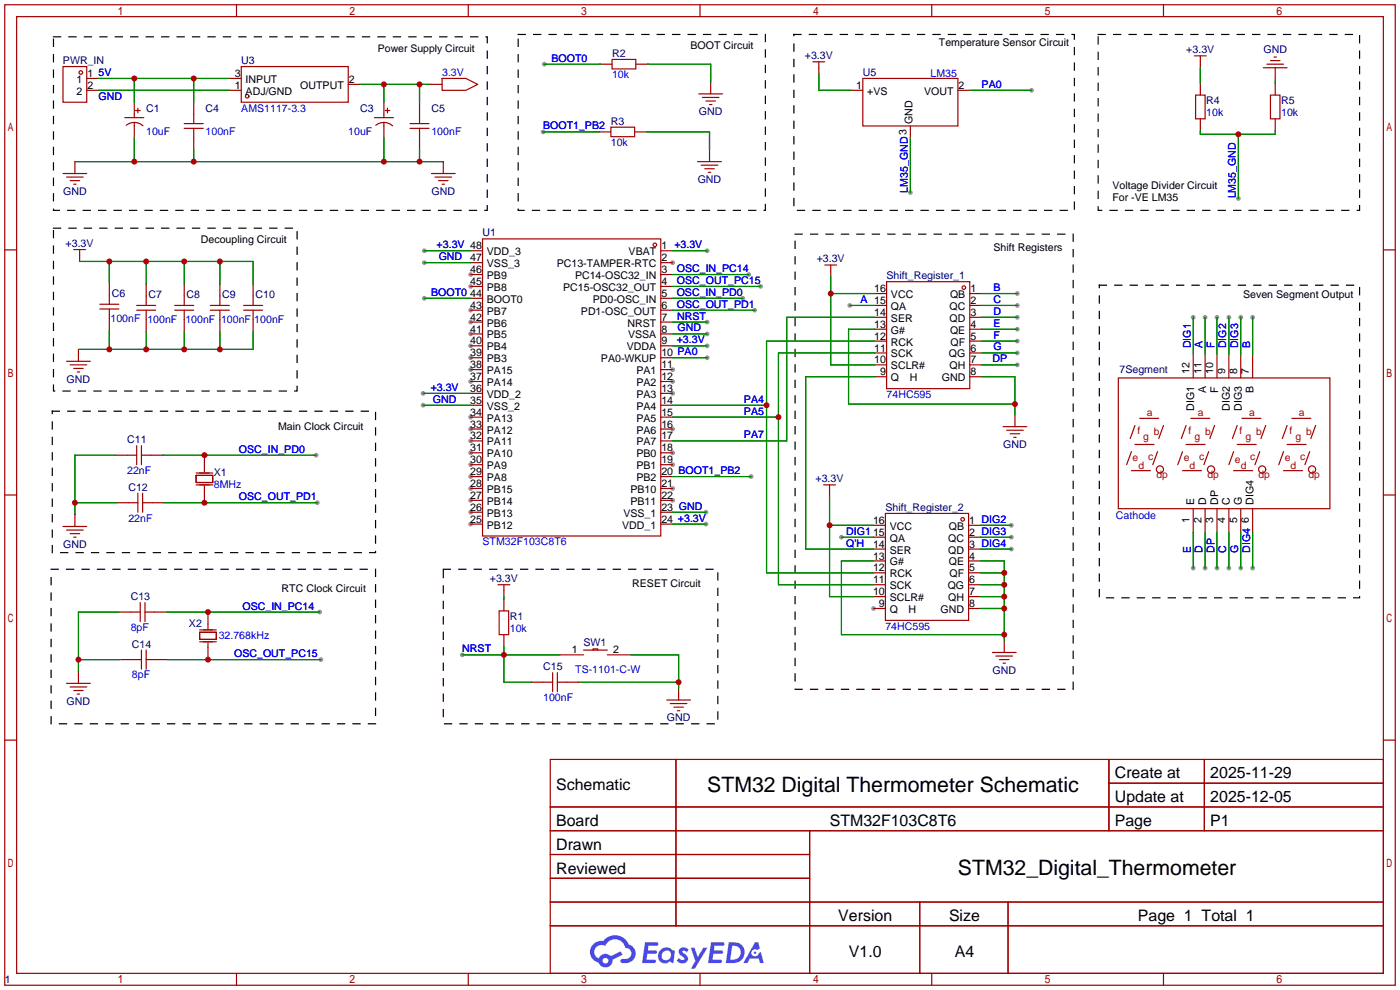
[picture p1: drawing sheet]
<svg xmlns="http://www.w3.org/2000/svg" width="299mm" height="212mm" viewBox="0 0 299 212" stroke-linecap="round" stroke-linejoin="round" font-family="sans-serif">
<g fill="#999">
<circle cx="143.8" cy="56.1" r=".51"/>
<circle cx="143.8" cy="79" r=".51"/>
<circle cx="143.8" cy="81.5" r=".51"/>
<circle cx="143.8" cy="84.1" r=".51"/>
<circle cx="143.8" cy="91.7" r=".51"/>
<circle cx="143.8" cy="96.8" r=".51"/>
<circle cx="143.8" cy="99.3" r=".51"/>
<circle cx="143.8" cy="104.4" r=".51"/>
<circle cx="143.8" cy="106.9" r=".51"/>
<circle cx="100.6" cy="112" r=".51"/>
<circle cx="100.6" cy="109.5" r=".51"/>
<circle cx="100.6" cy="106.9" r=".51"/>
<circle cx="100.6" cy="104.4" r=".51"/>
<circle cx="100.6" cy="101.9" r=".51"/>
<circle cx="100.6" cy="99.3" r=".51"/>
<circle cx="100.6" cy="96.8" r=".51"/>
<circle cx="100.6" cy="94.2" r=".51"/>
<circle cx="100.6" cy="91.7" r=".51"/>
<circle cx="100.6" cy="89.2" r=".51"/>
<circle cx="100.6" cy="81.5" r=".51"/>
<circle cx="100.6" cy="79" r=".51"/>
<circle cx="100.6" cy="76.5" r=".51"/>
<circle cx="100.6" cy="73.9" r=".51"/>
<circle cx="100.6" cy="71.4" r=".51"/>
<circle cx="100.6" cy="68.8" r=".51"/>
<circle cx="100.6" cy="66.3" r=".51"/>
<circle cx="100.6" cy="61.2" r=".51"/>
<circle cx="100.6" cy="58.7" r=".51"/>
<circle cx="186.7" cy="130" r=".51"/>
<circle cx="151.1" cy="73.9" r=".51"/>
<circle cx="151.1" cy="71.4" r=".51"/>
<circle cx="160" cy="58.7" r=".51"/>
<circle cx="162.6" cy="61.2" r=".51"/>
<circle cx="158.7" cy="63.8" r=".51"/>
<circle cx="161.3" cy="66.3" r=".51"/>
<circle cx="151.1" cy="68.8" r=".51"/>
<circle cx="150.9" cy="112" r=".51"/>
<circle cx="150.9" cy="109.5" r=".51"/>
<circle cx="90.4" cy="84.1" r=".51"/>
<circle cx="90.4" cy="86.6" r=".51"/>
<circle cx="90.7" cy="53.6" r=".51"/>
<circle cx="90.7" cy="56.1" r=".51"/>
<circle cx="67.6" cy="97.3" r=".51"/>
<circle cx="67.8" cy="107.4" r=".51"/>
<circle cx="68.3" cy="130.8" r=".51"/>
<circle cx="68.6" cy="141" r=".51"/>
<circle cx="98.8" cy="140" r=".51"/>
<circle cx="116.3" cy="13.7" r=".51"/>
<circle cx="116.1" cy="28.2" r=".51"/>
<circle cx="160.5" cy="101.9" r=".51"/>
<circle cx="90.7" cy="63.8" r=".51"/>
<circle cx="151.1" cy="53.6" r=".51"/>
<circle cx="264.7" cy="42.4" r=".51"/>
<circle cx="194.6" cy="41.1" r=".51"/>
<circle cx="220.5" cy="19.3" r=".51"/>
<circle cx="151.1" cy="76.5" r=".51"/>
<circle cx="181.6" cy="65.3" r=".51"/>
<circle cx="179.8" cy="114.8" r=".51"/>
<circle cx="216.2" cy="112.3" r=".51"/>
<circle cx="216.2" cy="114.8" r=".51"/>
<circle cx="216.2" cy="117.3" r=".51"/>
<circle cx="217.4" cy="62.7" r=".51"/>
<circle cx="217.4" cy="65.3" r=".51"/>
<circle cx="217.4" cy="67.8" r=".51"/>
<circle cx="217.4" cy="70.4" r=".51"/>
<circle cx="217.4" cy="72.9" r=".51"/>
<circle cx="217.4" cy="75.4" r=".51"/>
<circle cx="217.4" cy="78" r=".51"/>
<circle cx="255" cy="67.8" r=".51"/>
<circle cx="257.6" cy="67.8" r=".51"/>
<circle cx="260.1" cy="67.8" r=".51"/>
<circle cx="262.6" cy="67.8" r=".51"/>
<circle cx="265.2" cy="67.8" r=".51"/>
<circle cx="267.7" cy="67.8" r=".51"/>
<circle cx="255" cy="121.4" r=".51"/>
<circle cx="257.6" cy="121.4" r=".51"/>
<circle cx="260.1" cy="121.4" r=".51"/>
<circle cx="262.6" cy="121.4" r=".51"/>
<circle cx="265.2" cy="121.4" r=".51"/>
<circle cx="267.7" cy="121.4" r=".51"/>
</g>
<g fill="none" stroke="#a10000" stroke-width=".25">
<path d="M1 1h297.2v209.6h-297.2zM3.6 3.6h292.1v204.4h-292.1zM50.5 1v2.6M100.1 1v2.6M149.6 1v2.6M199.1 1v2.6M248.7 1v2.6M1 53.4h2.6M295.7 53.4h2.5M1 105.8h2.6M295.7 105.8h2.5M1 158.2h2.6"/>
<path d="M295.7 158.2h2.5M117.6 162.3h178.1v45.7h-178.1zM117.6 172.5h178.1M117.6 177.5h178.1M144.5 162.3v35.6M173 177.5v30.5M237 162.3v15.2M237 167.4h58.7M257.4 162.3v15.2M117.6 182.6h55.4M117.6 192.8h178.1M117.6 187.7h55.4"/>
<path d="M117.6 197.9h178.1M196.6 192.8v15.2M215.4 192.8v15.2M50.5 208v2.6M100.1 208v2.6M149.6 208v2.6M199.1 208v2.6M248.7 208v2.6"/>
</g>
<g fill="#5487ff">
<path d="M145.3 202.7a1.3 1.3 0 0 1 1.9 .3l-.4 .6a.54 .54 0 0 0-.9-.2l.1 .2a1.34 1.34 0 0 1 .9 1.8 1.47 1.47 0 0 1-2.3-.1l.5-.6 .8 .5a.31 .31 0 0 0 .4-.3 .31 .31 0 0 0-.3-.4 1.12 1.12 0 0 1-.7-1.8z"/>
<path d="M147.6 202.5h.9l.6 2 1.2-2h.9l-2.7 4.6h-.9l1-1.7z"/>
<path d="M137.8 201.4h1.7a1.31 1.31 0 0 1 1.2 .2 .4 .4 0 0 1-.3 .5l-1.8 .1-.1 .9h1.6a.4 .4 0 0 1 .4 .4 .4 .4 0 0 1-.5 .4h-1.6l-.2 1.2h1.4a.46 .46 0 0 1 .5 0 .46 .46 0 0 1 .1 .5l-.4 .2h-2.6z"/>
<path d="M151.9 201.4h1.7a1.32 1.32 0 0 1 1.2 .2 .39 .39 0 0 1-.3 .5l-1.8 .1-.1 .9h1.6a.4 .4 0 0 1 .4 .4 .4 .4 0 0 1-.4 .4h-1.7l-.2 1.2h1.4a.46 .46 0 0 1 .5 0 .46 .46 0 0 1 .1 .5l-.4 .2h-2.6z"/>
<path d="M161.3 201.4h.8l.3 1.3-.6 .4a.75 .75 0 0 0-1.1 .3 .75 .75 0 0 0 .5 1 .75 .75 0 0 0 .9-.7l.5-.2 .6 2.3h-.8l-.3-.9h-1.8l-.5 .9h-1z"/>
<path d="M155.7 201.4l-.6 4.4h1.5a2.27 2.27 0 0 0 2.6-2.2 2.27 2.27 0 0 0-2.7-2.2zM156.5 202.1a1.5 1.5 0 0 1 1.8 1.6 1.5 1.5 0 0 1-1.9 1.4h-.3z"/>
<path d="M141.2 203a1.6 1.6 0 0 0-.3 2.3 1.6 1.6 0 0 0 2.3 .2l.7 .3 .3-2.4-.1-.3-.5-.1a1.58 1.58 0 0 0-2.4 0zM141.8 203.5a.98 .98 0 0 1 1.6 .4 .98 .98 0 0 1-1.1 1.3 .94 .94 0 0 1-.9-.7 .94 .94 0 0 1 .4-1z"/>
<path d="M126.8 201.8a2.37 2.37 0 0 0 1.1 4 1.54 1.54 0 0 0 1.8 1 1.54 1.54 0 0 0 1.2-1.6l2.2-1.1-.5-.8-2 1a1.57 1.57 0 0 0-2.7 .5 1.5 1.5 0 0 1-.7-2.1 1.5 1.5 0 0 1 2.2-.5 2.23 2.23 0 0 1 2.3-1.4 2.23 2.23 0 0 1 2 1.8 1.16 1.16 0 0 1 1.2 1.1 1.16 1.16 0 0 1-1.1 1.2h-.7a.47 .47 0 0 0-.5 .4 .47 .47 0 0 0 .4 .5 2.17 2.17 0 0 0 2.5-.9 2.17 2.17 0 0 0-.3-2.7l-.8-.4a3.2 3.2 0 0 0-5.5-.7l-1.1 .1zM128.8 205.3a.6 .6 0 0 1 1.2 0 .6 .6 0 0 1-1.2 0z"/>
<circle cx="161.4" cy="203.6" r=".28"/>
</g>
<g fill="none" stroke="#a10000" stroke-width=".25">
<path d="M13.5 14.2h5v7.6h-5zM18.5 19.3h2.6M18.5 16.8h2.6M49 19.3h2.6M49 16.8h2.6M51.6 14.2h22.8v7.6h-22.8zM74.4 18h2.6M91.9 18h2.6M94.5 16.8h5.1l2.5 1.2-2.5 1.3h-5.1zM128.3 13.7h2.5M130.8 12.7h5.1v2h-5.1zM135.9 13.7h2.5"/>
<path d="M151.9 17.5v2.6M173.7 13.2h2.6M175 13.2v2.5M181.9 19.3h2.5M184.4 16.8h20.3v10.1h-20.3zM204.7 19.3h2.6M255.3 11.9h2.5M256.5 11.9v2.6M256.5 17.8v2.5M270 14.5h5.1M270.8 13.7h3.5M271.5 13h2.1"/>
<path d="M272.3 12.2h.5M272.5 14.5v2.5M272.5 17.8v2.5M13.5 37.1h5M14.2 37.8h3.6M15 38.6h2M15.7 39.4h.6M16 34.5v2.6M26.7 25.1h4M27 26.8a2.74 2.74 0 0 1 3.6 .1M28.7 21.8v3.3M28.7 26.2v3.3"/>
<path d="M29 23.6h1M29.5 23.1v1M39.4 27.4h4M39.4 26.4h4M41.4 21.8v4.6M41.4 27.4v4.6M80 25.1h4.1M80.3 26.8a2.74 2.74 0 0 1 3.6 .1M82 21.8v3.3M82 26.2v3.3M82.3 23.6h1M82.8 23.1v1"/>
<path d="M87.6 27.4h4.1M87.6 26.4h4.1M89.7 21.8v4.6M89.7 27.4v4.6M92.2 37.1h5.1M93 37.8h3.5M93.7 38.6h2.1M94.5 39.4h.5M94.7 34.5v2.6M128 28.2h2.6M130.6 27.2h5v2h-5zM135.6 28.2h2.6"/>
<path d="M149.1 34.5h5.1M149.4 20.1h5M149.9 35.3h3.5M150.1 20.8h3.6M150.6 36.1h2.1M150.9 21.6h2M151.4 36.8h.5M151.6 22.4h.5M151.6 32v2.5M194.6 26.9v2.6M255.5 20.3h2.1v5.1h-2.1zM256.5 25.4v2.5"/>
<path d="M271.5 20.3h2.1v5.1h-2.1zM272.5 25.4v2.5M15.7 53.3h2.6M17 53.3v2.6M100.6 53.6h2.5M100.6 56.1h2.5M100.6 58.7h2.5M103.1 51.1h38.1v63.5h-38.1zM141.2 53.6h2.6M141.2 56.1h2.6M141.2 58.7h2.6M176.3 56.6h2.5"/>
<path d="M177.5 56.6v2.6M14.2 77.2h5.1M15 78h3.5M15.7 78.7h2.1M16.5 79.5h.5M16.8 74.7v2.5M21.3 66h4.1M21.3 65h4.1M23.4 60.5v4.5M23.4 66v4.6M29.2 66.3h4.1M29.2 65.3h4.1"/>
<path d="M31.2 60.7v4.6M31.2 66.3v4.6M37.3 66.3h4.1M37.3 65.3h4.1M39.4 60.7v4.6M39.4 66.3v4.6M45 66.3h4M45 65.3h4M47 60.7v4.6M47 66.3v4.6M52.1 66.3h4M52.1 65.3h4"/>
<path d="M54.1 60.7v4.6M54.1 66.3v4.6M100.6 61.2h2.5M100.6 63.8h2.5M100.6 66.3h2.5M100.6 68.8h2.5M100.6 71.4h2.5M100.6 73.9h2.5M100.6 76.5h2.5M100.6 79h2.5M141.2 61.2h2.6M141.2 63.8h2.6"/>
<path d="M141.2 66.3h2.6M141.2 68.8h2.6M141.2 71.4h2.6M141.2 73.9h2.6M141.2 76.5h2.6M141.2 79h2.6M186.9 65.3h2.6M186.9 78h2.6M186.9 62.7h2.6M186.9 67.8h2.6M186.9 70.4h2.6M186.9 72.9h2.6"/>
<path d="M186.9 75.4h2.6M189.5 60.2h17.8v22.9h-17.8zM207.3 65.3h2.5M207.3 78h2.5M207.3 62.7h2.5M207.3 67.8h2.5M207.3 70.4h2.5M207.3 72.9h2.5M207.3 75.4h2.5M255 75.7v5.1M257.6 75.7v5.1M260.1 75.7v5.1"/>
<path d="M262.6 75.7v5.1M265.2 75.7v5.1M267.7 75.7v5.1M24.6 97.3h4.6M29.2 95.2v4.1M30.2 97.3h4.6M30.2 95.2v4.1M43.7 97.3v3.5M100.6 81.5h2.5M100.6 84.1h2.5M100.6 86.6h2.5M100.6 89.2h2.5"/>
<path d="M100.6 91.7h2.5M100.6 94.2h2.5M100.6 96.8h2.5M100.6 99.3h2.5M141.2 81.5h2.6M141.2 84.1h2.6M141.2 86.6h2.6M141.2 89.2h2.6M141.2 91.7h2.6M141.2 94.2h2.6M141.2 96.8h2.6M141.2 99.3h2.6"/>
<path d="M186.9 80.5h2.6M207.3 80.5h2.5M214.4 91.2h5.1M215.1 91.9h3.6M215.9 92.7h2M216.7 93.5h.5M216.9 88.6v2.6M239 80.8h45.2v27.9h-45.2zM241.8 96.5l-1 2.8M242.6 95h4M242.6 90.9l-1 2.8M243.6 89.4h4"/>
<path d="M247.4 96.5l-1 2.8M248.7 90.9l-1.1 2.8M252.7 96.5l-1 2.8M253.5 95h4.1M253.5 90.9l-1 2.8M254.5 89.4h4.1M258.3 96.5l-1 2.8M259.6 90.9l-1 2.8M263.7 96.5l-1.1 2.8M264.4 90.9l-1 2.8M264.4 95h4.1M265.4 89.4h4.1"/>
<path d="M269.2 96.5l-1 2.8M270.5 90.9l-1 2.8M274.3 96.5l-1 2.8M275.1 95h4M275.1 90.9l-1 2.8M276.1 89.4h4.1M279.9 96.5l-1 2.8M281.2 90.9l-1 2.8M13.5 112.5h5M14.2 113.3h3.6M15 114h2M15.7 114.8h.6"/>
<path d="M16 110v2.5M24.9 107.4h4.6M29.5 105.4v4.1M30.5 107.4h4.6M30.5 105.4v4.1M41.9 101.6h3.6v1.5h-3.6zM41.9 103.6h3.6M41.9 101.1h3.6M43.7 103.9v3.5M100.6 101.9h2.5M100.6 104.4h2.5M100.6 106.9h2.5"/>
<path d="M100.6 109.5h2.5M100.6 112h2.5M141.2 101.9h2.6M141.2 104.4h2.6M141.2 106.9h2.6M141.2 109.5h2.6M141.2 112h2.6M176 103.6h2.6M177.3 103.6v2.6M186.7 114.8h2.5M186.7 112.3h2.5M186.7 117.3h2.5"/>
<path d="M186.7 119.9h2.5M189.2 109.7h17.8v22.9h-17.8zM207 114.8h2.5M207 112.3h2.5M207 117.3h2.5M207 119.9h2.5M241.8 100.6h4.1M252.7 100.6h4.1M255 108.7v5.1M257.6 108.7v5.1M260.1 108.7v5.1M262.6 108.7v5.1"/>
<path d="M263.7 100.6h4M265.2 108.7v5.1M267.7 108.7v5.1M274.3 100.6h4.1M25.4 130.8h4.6M30 128.8v4M30.2 138.9v4.1M31 130.8h4.6M31 128.8v4M31.2 138.9v4.1M42.7 135.1h3.5v1.6h-3.5zM42.7 137.2h3.5"/>
<path d="M42.7 134.6h3.5M44.4 130.8v3.6M44.4 137.4v3.6M106.4 125h2.6M106.7 130.6h2v5h-2zM107.7 125v2.5M107.7 128v2.6M107.7 135.6v2.6M119.6 140h5.1M124.7 138.9h5.1M126.7 138.9v-.2h1.1v.2M129.8 140h5.1"/>
<path d="M186.7 125h2.5M186.7 122.4h2.5M186.7 127.5h2.5M186.7 130h2.5M207 125h2.5M207 122.4h2.5M207 127.5h2.5M207 130h2.5M212.1 139.4h5.1M214.6 136.9v2.5M14.2 146.1h5.1M15 146.8h3.5"/>
<path d="M15.7 147.6h2.1M16.5 148.3h.5M16.8 143.5v2.6M25.7 141h4.5M31.2 141h4.6M113.5 145.8h4.6M118.1 143.8v4M119.1 145.8h4.6M119.1 143.8v4M142.5 149.6h5.1M143.3 150.4h3.5M144 151.1h2"/>
<path d="M144.8 151.9h.5M145 147.1v2.5M212.9 140.2h3.5M213.6 141h2M214.4 141.7h.5"/>
<circle cx="17.3" cy="15.5" r=".38"/>
<circle cx="52.8" cy="20.6" r=".38"/>
<circle cx="140" cy="52.3" r=".38"/>
<circle cx="206" cy="61.5" r=".38"/>
<circle cx="205.7" cy="111" r=".38"/>
<circle cx="247.9" cy="100.3" r=".76"/>
<circle cx="258.8" cy="100.3" r=".76"/>
<circle cx="269.7" cy="100.3" r=".76"/>
<circle cx="280.4" cy="100.3" r=".76"/>
</g>
<g fill="none" stroke="#008700" stroke-width=".25">
<path d="M21.1 16.8h27.9M21.1 19.3h27.9M28.7 16.8v5M41.4 16.8v5M77 18h14.9M82 18v3.8M89.7 18v3.8M116.3 13.7h12M138.4 13.7h13.5v3.8M175 15.7v3.6h6.9M207.3 19.3h13.2M256.5 14.5v3.3"/>
<path d="M272.5 17v.8M16 34.5h78.7M28.7 29.5v5M41.4 32v2.5M82 29.5v5M89.7 32v2.5M116.1 28.2h11.9M138.2 28.2h13.4v3.8M194.6 29.5v11.6M256.5 27.9v.8h16v-.8M264.7 28.7v13.7M17 55.9h37.1v4.8"/>
<path d="M23.4 55.9v4.6M31.2 55.9v4.8M39.4 55.9v4.8M47 55.9v4.8M90.7 53.6h9.9M90.7 56.1h9.9M143.8 58.7h16.2M143.8 53.6h7.3M177.5 59.2v18.8h9.4M23.4 70.6v4.1M31.2 70.9v3.8M39.4 70.9v3.8"/>
<path d="M47 70.9v3.8M54.1 70.9v3.8h-37.3M90.7 63.8h9.9M143.8 73.9h7.3M143.8 71.4h7.3M143.8 61.2h18.8M143.8 63.8h14.9M143.8 66.3h17.5M143.8 68.8h7.3M143.8 76.5h7.3M177.5 62.7h9.4M181.6 65.3h5.3"/>
<path d="M186.9 67.8h-18.8v26.4h-24.3M186.9 70.4h-5.5v16h35.5M186.9 72.9h-23.1v49.5h22.9M186.9 75.4h-20.5v49.6h20.3M209.8 62.7h7.6M209.8 78h7.6M209.8 65.3h7.6M209.8 67.8h7.6M209.8 70.4h7.6M209.8 72.9h7.6M209.8 75.4h7.6M255 67.8v7.9"/>
<path d="M257.6 67.8v7.9M260.1 67.8v7.9M262.6 67.8v7.9M265.2 67.8v7.9M267.7 67.8v7.9M24.6 97.3h-8.6v12.7M34.8 97.3h32.8M90.4 84.1h10.2M90.4 86.6h10.2M143.8 86.6h20M143.8 89.2h22.6M186.9 80.5h-14.7v36.8h14.5"/>
<path d="M209.8 80.5h7.1v8.1M16 107.4h8.9M35.1 107.4h32.7M143.8 112h7.1M143.8 109.5h7.1M143.8 101.9h16.7M177.3 106.2v21.3h9.4M177.3 112.3h9.4M179.8 114.8h6.9M186.7 119.9h-6.9v15.7h34.8M209.5 112.3h6.7M209.5 114.8h6.7"/>
<path d="M209.5 117.3h6.7M209.5 119.9h5.1v17M255 113.8v7.6M257.6 113.8v7.6M260.1 113.8v7.6M262.6 113.8v7.6M265.2 113.8v7.6M267.7 113.8v7.6M25.4 130.8h-8.6v12.7M35.6 130.8h32.7M98.8 140h20.8M107.7 127.5v.5"/>
<path d="M107.7 138.2v7.6h5.8M134.9 140h10.1v7.1M209.5 127.5h5.1M209.5 130h5.1M209.5 125h5.1M209.5 122.4h5.1M16.8 141h8.9M35.8 141h32.8M123.7 145.8h21.3"/>
</g>
<path d="M11.4 7.9h92.7v37.1h-92.7zM110.7 7.4h52.9v37.6h-52.9zM169.7 7.4h59.9v37.6h-59.9zM234.7 7.4h55.9v37.6h-55.9zM11.4 48.8h52.1v34.8h-52.1zM169.9 50h59.5v97.3h-59.5zM234.9 61h55.7v66.8h-55.7zM11.2 87.9h69.1v30.2h-69.1zM10.9 121.7h69.4v33h-69.4zM94.7 121.7h58.7v33h-58.7z" fill="none" stroke="#000" stroke-width=".25" stroke-dasharray="1.5 1.8"/>
<g fill="#c00">
<circle cx="28.7" cy="16.8" r=".63"/>
<circle cx="41.4" cy="16.8" r=".63"/>
<circle cx="41.4" cy="34.5" r=".63"/>
<circle cx="28.7" cy="34.5" r=".63"/>
<circle cx="82" cy="34.5" r=".63"/>
<circle cx="89.7" cy="34.5" r=".63"/>
<circle cx="82" cy="18" r=".63"/>
<circle cx="89.7" cy="18" r=".63"/>
<circle cx="39.4" cy="74.7" r=".63"/>
<circle cx="47" cy="74.7" r=".63"/>
<circle cx="31.2" cy="74.7" r=".63"/>
<circle cx="23.4" cy="74.7" r=".63"/>
<circle cx="47" cy="55.9" r=".63"/>
<circle cx="39.4" cy="55.9" r=".63"/>
<circle cx="31.2" cy="55.9" r=".63"/>
<circle cx="23.4" cy="55.9" r=".63"/>
<circle cx="43.7" cy="97.3" r=".63"/>
<circle cx="43.7" cy="107.4" r=".63"/>
<circle cx="16" cy="107.4" r=".63"/>
<circle cx="44.5" cy="130.8" r=".63"/>
<circle cx="44.5" cy="141" r=".63"/>
<circle cx="16.8" cy="141" r=".63"/>
<circle cx="107.7" cy="140" r=".63"/>
<circle cx="145" cy="145.8" r=".63"/>
<circle cx="264.7" cy="28.7" r=".63"/>
<circle cx="177.5" cy="62.7" r=".63"/>
<circle cx="177.3" cy="112.3" r=".63"/>
<circle cx="216.9" cy="86.4" r=".63"/>
<circle cx="214.6" cy="135.6" r=".63"/>
<circle cx="214.6" cy="130" r=".63"/>
<circle cx="214.6" cy="127.5" r=".63"/>
<circle cx="214.6" cy="125" r=".63"/>
<circle cx="214.6" cy="122.4" r=".63"/>
<circle cx="163.8" cy="86.6" r=".63"/>
<circle cx="166.4" cy="89.2" r=".63"/>
</g>
<g font-size="4.5">
<text x="151.2" y="169.2">STM32 Digital Thermometer Schematic</text>
<text x="204.7" y="187">STM32_Digital_Thermometer</text>
</g>
<g font-size="3.4">
<text x="238.3" y="166.4">Create at</text>
<text x="258.7" y="166.4">2025-11-29</text>
<text x="118.9" y="168.9">Schematic</text>
<text x="238.3" y="171.4">Update at</text>
<text x="258.7" y="171.4">2025-12-05</text>
<text x="118.9" y="176.5">Board</text>
<text x="177.3" y="176.5">STM32F103C8T6</text>
<text x="238.3" y="176.5">Page</text>
<text x="258.7" y="176.5">P1</text>
<text x="118.9" y="181.6">Drawn</text>
<text x="118.9" y="186.7">Reviewed</text>
<text x="179.2" y="196.8">Version</text>
<text x="202.8" y="196.8">Size</text>
<text x="243.2" y="196.8">Page 1 Total 1</text>
<text x="181.4" y="204.5">V1.0</text>
<text x="204.1" y="204.5">A4</text>
</g>
<g font-size="2.3">
<text x="147.6" y="10.4">BOOT Circuit</text>
<text x="200.7" y="9.9">Temperature Sensor Circuit</text>
<text x="16.3" y="17.7">1</text>
<text x="18.7" y="16.5">1</text>
<text x="50.2" y="16.5">3</text>
<text x="52.5" y="17.7">INPUT</text>
<text x="74.5" y="17.7">2</text>
<text x="16.3" y="20.3">2</text>
<text x="18.7" y="19">2</text>
<text x="50.2" y="19">1</text>
<text x="52.5" y="20.3">ADJ/GND</text>
<text x="64.2" y="19">OUTPUT</text>
<text x="183" y="19">1</text>
<text x="185.3" y="20.3">+VS</text>
<text x="197.5" y="20.3">VOUT</text>
<text x="204.9" y="19">2</text>
<text x="195" y="26.5" transform="rotate(-90 195 26.5)">GND</text>
<text x="237.7" y="40.4">Voltage Divider Circuit</text>
<text x="237.7" y="42.9">For -VE LM35</text>
<text x="42.9" y="52">Decoupling Circuit</text>
<text x="141.4" y="53.3">1 +3.3V</text>
<text x="212.3" y="53.6">Shift Registers</text>
<text x="100.5" y="58.4">46</text>
<text x="100.5" y="55.8">47</text>
<text x="104.1" y="59.6">PB9</text>
<text x="104.1" y="57.1">VSS_3</text>
<text x="104.1" y="54.6">VDD_3</text>
<text x="119" y="57.1">PC13-TAMPER-RTC</text>
<text x="122.9" y="59.6">PC14-OSC32_IN</text>
<text x="134.4" y="54.6">VBAT</text>
<text x="141.4" y="55.8">2</text>
<text x="141.4" y="58.4">3</text>
<text x="100.5" y="66">43</text>
<text x="100.5" y="63.4">44</text>
<text x="100.5" y="60.9">45</text>
<text x="104.1" y="64.7">BOOT0</text>
<text x="104.1" y="62.2">PB8</text>
<text x="120.4" y="62.2">PC15-OSC32_OUT</text>
<text x="126.7" y="64.7">PD0-OSC_IN</text>
<text x="141.4" y="60.9">4</text>
<text x="141.4" y="63.4">5</text>
<text x="141.4" y="66">6</text>
<text x="186.8" y="62.4">16</text>
<text x="190.4" y="63.7">VCC</text>
<text x="203" y="63.7">QB</text>
<text x="207.4" y="62.4">1</text>
<text x="207.4" y="65">2</text>
<text x="265.7" y="63.7">Seven Segment Output</text>
<text x="100.5" y="71.1">41</text>
<text x="100.5" y="68.5">42</text>
<text x="104.1" y="69.8">PB6</text>
<text x="104.1" y="67.3">PB7</text>
<text x="124.2" y="67.3">PD1-OSC_OUT</text>
<text x="134.1" y="69.8">NRST</text>
<text x="141.4" y="68.5">7</text>
<text x="141.4" y="71.1">8</text>
<text x="186.8" y="70">13</text>
<text x="186.8" y="67.5">14</text>
<text x="190.4" y="71.3">G#</text>
<text x="190.4" y="68.8">SER</text>
<text x="190.4" y="66.2">QA</text>
<text x="202.9" y="66.2">QC</text>
<text x="202.9" y="68.8">QD</text>
<text x="203" y="71.3">QE</text>
<text x="207.4" y="67.5">3</text>
<text x="207.4" y="70">4</text>
<text x="100.5" y="76.1">39</text>
<text x="100.5" y="73.6">40</text>
<text x="104.1" y="77.4">PB3</text>
<text x="104.1" y="74.9">PB4</text>
<text x="104.1" y="72.3">PB5</text>
<text x="128.4" y="77.4">PA0-WKUP</text>
<text x="134" y="74.9">VDDA</text>
<text x="134.2" y="72.3">VSSA</text>
<text x="141.4" y="73.6">9</text>
<text x="141.4" y="76.1">10 PA0</text>
<text x="186.8" y="77.7">10</text>
<text x="186.8" y="75.1">11</text>
<text x="186.8" y="72.6">12</text>
<text x="190.4" y="76.4">SCK</text>
<text x="190.4" y="73.9">RCK</text>
<text x="202.8" y="76.4">QG</text>
<text x="203.2" y="73.9">QF</text>
<text x="207.4" y="72.6">5</text>
<text x="207.4" y="75.1">6</text>
<text x="207.4" y="77.7">7</text>
<text x="100.5" y="83.8">36</text>
<text x="100.5" y="81.2">37</text>
<text x="100.5" y="78.7">38</text>
<text x="104.1" y="82.5">PA14</text>
<text x="104.1" y="80">PA15</text>
<text x="136" y="80">PA1</text>
<text x="136" y="82.5">PA2</text>
<text x="141.4" y="78.7">11</text>
<text x="141.4" y="81.2">12</text>
<text x="141.4" y="83.8">13</text>
<text x="188.1" y="80.2">9</text>
<text x="190.4" y="81.5">Q</text>
<text x="190.4" y="78.9">SCLR#</text>
<text x="194.5" y="81.5">H</text>
<text x="201.3" y="81.5">GND</text>
<text x="202.9" y="78.9">QH</text>
<text x="207.4" y="80.2">8</text>
<text x="254.2" y="80" transform="rotate(-90 254.2 80)">12</text>
<text x="256.8" y="80" transform="rotate(-90 256.8 80)">11</text>
<text x="259.3" y="80" transform="rotate(-90 259.3 80)">10</text>
<text x="260.3" y="83.9" transform="rotate(-90 260.3 83.9)">F</text>
<text x="261.8" y="80" transform="rotate(-90 261.8 80)">9</text>
<text x="264.4" y="80" transform="rotate(-90 264.4 80)">8</text>
<text x="266.9" y="80" transform="rotate(-90 266.9 80)">7</text>
<text x="100.5" y="88.8">34</text>
<text x="100.5" y="86.3">35</text>
<text x="104.1" y="87.6">VSS_2</text>
<text x="104.1" y="85">VDD_2</text>
<text x="136" y="85">PA3</text>
<text x="136" y="87.6">PA4</text>
<text x="141.4" y="86.3">14</text>
<text x="141.4" y="88.8">15</text>
<text x="255.2" y="87.8" transform="rotate(-90 255.2 87.8)">DIG1</text>
<text x="257.8" y="84" transform="rotate(-90 257.8 84)">A</text>
<text x="262.9" y="87.8" transform="rotate(-90 262.9 87.8)">DIG2</text>
<text x="265.4" y="87.8" transform="rotate(-90 265.4 87.8)">DIG3</text>
<text x="267.9" y="84" transform="rotate(-90 267.9 84)">B</text>
<text x="59.4" y="91.9">Main Clock Circuit</text>
<text x="100.5" y="93.9">32</text>
<text x="100.5" y="91.4">33</text>
<text x="104.1" y="95.2">PA11</text>
<text x="104.1" y="92.7">PA12</text>
<text x="104.1" y="90.1">PA13</text>
<text x="136" y="90.1">PA5</text>
<text x="136" y="92.7">PA6</text>
<text x="136" y="95.2">PA7</text>
<text x="141.4" y="91.4">16</text>
<text x="141.4" y="93.9">17</text>
<text x="100.5" y="101.5">29</text>
<text x="100.5" y="99">30</text>
<text x="100.5" y="96.5">31</text>
<text x="104.1" y="100.3">PA9</text>
<text x="104.1" y="97.7">PA10</text>
<text x="136" y="97.7">PB0</text>
<text x="136" y="100.3">PB1</text>
<text x="141.4" y="96.5">18</text>
<text x="141.4" y="99">19</text>
<text x="141.4" y="101.5">20 BOOT1_PB2</text>
<text x="100.5" y="106.6">27</text>
<text x="100.5" y="104.1">28</text>
<text x="104.1" y="107.9">PB14</text>
<text x="104.1" y="105.4">PB15</text>
<text x="104.1" y="102.8">PA8</text>
<text x="134.7" y="105.4">PB10</text>
<text x="134.7" y="107.9">PB11</text>
<text x="136" y="102.8">PB2</text>
<text x="141.4" y="104.1">21</text>
<text x="141.4" y="106.6">22</text>
<text x="255.2" y="107.9" transform="rotate(-90 255.2 107.9)">E</text>
<text x="257.8" y="107.9" transform="rotate(-90 257.8 107.9)">D</text>
<text x="260.3" y="107.9" transform="rotate(-90 260.3 107.9)">DP</text>
<text x="262.9" y="107.9" transform="rotate(-90 262.9 107.9)">C</text>
<text x="265.4" y="107.9" transform="rotate(-90 265.4 107.9)">G</text>
<text x="267.9" y="107.9" transform="rotate(-90 267.9 107.9)">DIG4</text>
<text x="100.5" y="111.7">25</text>
<text x="100.5" y="109.2">26</text>
<text x="104.1" y="113">PB12</text>
<text x="104.1" y="110.4">PB13</text>
<text x="133" y="113">VDD_1</text>
<text x="133.2" y="110.4">VSS_1</text>
<text x="141.4" y="109.2">23 GND</text>
<text x="141.4" y="111.7">24 +3.3V</text>
<text x="186.6" y="112">16</text>
<text x="190.2" y="113.2">VCC</text>
<text x="202.8" y="113.2">QB</text>
<text x="207.1" y="112">1 DIG2</text>
<text x="254.2" y="111.7" transform="rotate(-90 254.2 111.7)">1</text>
<text x="256.8" y="111.7" transform="rotate(-90 256.8 111.7)">2</text>
<text x="259.3" y="111.7" transform="rotate(-90 259.3 111.7)">3</text>
<text x="261.8" y="111.7" transform="rotate(-90 261.8 111.7)">4</text>
<text x="264.4" y="111.7" transform="rotate(-90 264.4 111.7)">5</text>
<text x="266.9" y="111.7" transform="rotate(-90 266.9 111.7)">6</text>
<text x="186.6" y="119.6">13</text>
<text x="186.6" y="117">14</text>
<text x="186.6" y="114.5">15</text>
<text x="190.2" y="118.3">SER</text>
<text x="190.2" y="115.8">QA</text>
<text x="202.7" y="115.8">QC</text>
<text x="202.7" y="118.3">QD</text>
<text x="207.1" y="114.5">2 DIG3</text>
<text x="207.1" y="117">3 DIG4</text>
<text x="207.1" y="119.6">4</text>
<text x="135.1" y="125.4">RESET Circuit</text>
<text x="186.6" y="124.7">11</text>
<text x="186.6" y="122.1">12</text>
<text x="190.2" y="125.9">SCK</text>
<text x="190.2" y="123.4">RCK</text>
<text x="190.2" y="120.8">G#</text>
<text x="202.5" y="125.9">QG</text>
<text x="202.8" y="120.8">QE</text>
<text x="202.9" y="123.4">QF</text>
<text x="207.1" y="122.1">5</text>
<text x="207.1" y="124.7">6</text>
<text x="60.2" y="126.5">RTC Clock Circuit</text>
<text x="186.6" y="127.2">10</text>
<text x="187.8" y="129.7">9</text>
<text x="190.2" y="131">Q</text>
<text x="190.2" y="128.5">SCLR#</text>
<text x="194.2" y="131">H</text>
<text x="201" y="131">GND</text>
<text x="202.7" y="128.5">QH</text>
<text x="207.1" y="127.2">7</text>
<text x="207.1" y="129.7">8</text>
<text x="122.2" y="139.6">1</text>
<text x="131.1" y="139.6">2</text>
</g>
<g font-size="2.3" fill="#000080">
<text x="253.5" y="11.4">+3.3V</text>
<text x="270" y="11.4">GND</text>
<text x="13.5" y="13.7">PWR_IN</text>
<text x="51.6" y="13.7">U3</text>
<text x="130.8" y="12.2">R2</text>
<text x="172" y="12.7">+3.3V</text>
<text x="184.4" y="16.2">U5</text>
<text x="31.2" y="23.8">C1</text>
<text x="43.9" y="23.8">C4</text>
<text x="77" y="23.8">C3</text>
<text x="92.2" y="23.8">C5</text>
<text x="257.8" y="22.3">R4</text>
<text x="273.8" y="22.3">R5</text>
<text x="130.6" y="26.6">R3</text>
<text x="149.4" y="24.6">GND</text>
<text x="13.5" y="41.6">GND</text>
<text x="92.2" y="41.6">GND</text>
<text x="149.1" y="39.1">GND</text>
<text x="14" y="52.8">+3.3V</text>
<text x="103.1" y="50.5">U1</text>
<text x="174.6" y="56.1">+3.3V</text>
<text x="189.5" y="59.7">Shift_Register_1</text>
<text x="23.9" y="63.5">C6</text>
<text x="31.7" y="63.7">C7</text>
<text x="39.9" y="63.7">C8</text>
<text x="47.5" y="63.7">C9</text>
<text x="54.6" y="63.7">C10</text>
<text x="14.2" y="81.8">GND</text>
<text x="239.3" y="79.7">7Segment</text>
<text x="27.2" y="94.7">C11</text>
<text x="214.4" y="95.7">GND</text>
<text x="45.7" y="101.8">X1</text>
<text x="27.4" y="104.9">C12</text>
<text x="174.3" y="103.1">+3.3V</text>
<text x="189.2" y="109.2">Shift_Register_2</text>
<text x="13.5" y="117.1">GND</text>
<text x="104.7" y="124.4">+3.3V</text>
<text x="27.9" y="128.2">C13</text>
<text x="40.4" y="134.1">X2</text>
<text x="109" y="132.6">R1</text>
<text x="28.2" y="138.4">C14</text>
<text x="116.1" y="143.2">C15</text>
<text x="124.7" y="138.1">SW1</text>
<text x="212.1" y="144">GND</text>
<text x="14.2" y="150.6">GND</text>
<text x="142.5" y="154.1">GND</text>
<text x="1" y="210">1</text>
</g>
<g font-size="2.3" fill="#00f">
<text x="21.1" y="16.2">5V</text>
<text x="94.5" y="16.2">3.3V</text>
<text x="117.9" y="13.2">BOOT0</text>
<text x="130.8" y="16.7">10k</text>
<text x="198.9" y="16.5">LM35</text>
<text x="21.1" y="21.3">GND</text>
<text x="51.6" y="23.8">AMS1117-3.3</text>
<text x="209.8" y="18.8">PA0</text>
<text x="31.2" y="28.9">10uF</text>
<text x="43.9" y="28.9">100nF</text>
<text x="74.4" y="28.9">10uF</text>
<text x="92.2" y="28.9">100nF</text>
<text x="116.1" y="27.7">BOOT1_PB2</text>
<text x="257.8" y="24.9">10k</text>
<text x="273.8" y="24.9">10k</text>
<text x="130.6" y="31.2">10k</text>
<text x="194" y="41.1" transform="rotate(-90 194 41.1)">LM35_GND3</text>
<text x="264.1" y="42.4" transform="rotate(-90 264.1 42.4)">LM35_GND</text>
<text x="93.3" y="53.1">+3.3V 48</text>
<text x="93.8" y="55.6">GND</text>
<text x="144.6" y="58.1">OSC_IN_PC14</text>
<text x="92.1" y="63.2">BOOT0</text>
<text x="144.6" y="63.2">OSC_IN_PD0</text>
<text x="144.7" y="65.8">OSC_OUT_PD1</text>
<text x="144.7" y="60.7">OSC_OUT_PC15</text>
<text x="183.9" y="64.7">A 15</text>
<text x="212.3" y="62.2">B</text>
<text x="212.3" y="64.7">C</text>
<text x="23.6" y="68.8">100nF</text>
<text x="31.5" y="69.1">100nF</text>
<text x="39.6" y="69.1">100nF</text>
<text x="47.2" y="69.1">100nF</text>
<text x="54.4" y="69.1">100nF</text>
<text x="144.7" y="68.3">NRST</text>
<text x="144.8" y="70.8">GND</text>
<text x="212.3" y="67.3">D</text>
<text x="212.3" y="69.8">E</text>
<text x="144.6" y="73.4">+3.3V</text>
<text x="212.1" y="77.4">DP</text>
<text x="212.3" y="72.4">F</text>
<text x="212.3" y="74.9">G</text>
<text x="254.5" y="74.4" transform="rotate(-90 254.5 74.4)">DIG1</text>
<text x="257" y="74.4" transform="rotate(-90 257 74.4)">A</text>
<text x="259.6" y="74.4" transform="rotate(-90 259.6 74.4)">F</text>
<text x="262.1" y="74.4" transform="rotate(-90 262.1 74.4)">DIG2</text>
<text x="264.6" y="74.4" transform="rotate(-90 264.6 74.4)">DIG3</text>
<text x="267.2" y="74.4" transform="rotate(-90 267.2 74.4)">B</text>
<text x="92.1" y="83.5">+3.3V</text>
<text x="92.5" y="86.1">GND</text>
<text x="159" y="86.1">PA4</text>
<text x="159" y="88.6">PA5</text>
<text x="189.5" y="85.1">74HC595</text>
<text x="159" y="93.7">PA7</text>
<text x="27.2" y="101.3">22nF</text>
<text x="51.1" y="96.7">OSC_IN_PD0</text>
<text x="45.7" y="104.4">8MHz</text>
<text x="51.1" y="106.9">OSC_OUT_PD1</text>
<text x="27.4" y="111.5">22nF</text>
<text x="238.5" y="111">Cathode</text>
<text x="103.1" y="116.6">STM32F103C8T6</text>
<text x="180.8" y="114.3">DIG1</text>
<text x="180.8" y="116.8">Q'H</text>
<text x="254.5" y="118.1" transform="rotate(-90 254.5 118.1)">E</text>
<text x="257" y="118.1" transform="rotate(-90 257 118.1)">D</text>
<text x="259.6" y="118.1" transform="rotate(-90 259.6 118.1)">DP</text>
<text x="262.1" y="118.1" transform="rotate(-90 262.1 118.1)">C</text>
<text x="264.6" y="118.1" transform="rotate(-90 264.6 118.1)">G</text>
<text x="267.2" y="118.1" transform="rotate(-90 267.2 118.1)">DIG4</text>
<text x="51.8" y="130.3">OSC_IN_PC14</text>
<text x="27.9" y="134.8">8pF</text>
<text x="46.7" y="136.6">32.768kHz</text>
<text x="109" y="135.1">10k</text>
<text x="189.2" y="134.6">74HC595</text>
<text x="50" y="140.4">OSC_OUT_PC15</text>
<text x="98.8" y="139.4">NRST</text>
<text x="122.9" y="143.7">TS-1101-C-W</text>
<text x="28.2" y="145">8pF</text>
<text x="116.1" y="149.8">100nF</text>
</g>
<text font-size="2.2" x="80.8" y="11.1">Power Supply Circuit</text>
<g font-size="2.2" fill="#a00000">
<text x="245.1" y="89">a</text>
<text x="256" y="89">a</text>
<text x="267" y="89">a</text>
<text x="277.6" y="89">a</text>
<text x="243.1" y="92.8">f</text>
<text x="244.3" y="94.1">g</text>
<text x="246.6" y="93">b</text>
<text x="254" y="92.8">f</text>
<text x="255.3" y="94.1">g</text>
<text x="257.6" y="93">b</text>
<text x="264.9" y="92.8">f</text>
<text x="266.2" y="94.1">g</text>
<text x="268.5" y="93">b</text>
<text x="275.6" y="92.8">f</text>
<text x="276.9" y="94.1">g</text>
<text x="279.1" y="93">b</text>
<text x="242.1" y="98.6">e</text>
<text x="243.3" y="100.1">d</text>
<text x="245.4" y="98.4">c</text>
<text x="253" y="98.6">e</text>
<text x="254.3" y="100.1">d</text>
<text x="256.3" y="98.4">c</text>
<text x="263.9" y="98.9">e</text>
<text x="265.2" y="100.1">d</text>
<text x="267.2" y="98.4">c</text>
<text x="274.6" y="98.6">e</text>
<text x="275.8" y="100.1">d</text>
<text x="277.9" y="98.4">c</text>
<text x="247.1" y="102.2">dp</text>
<text x="258.1" y="102.2">dp</text>
<text x="269" y="102.2">dp</text>
<text x="279.7" y="102.2">dp</text>
</g>
</svg>
